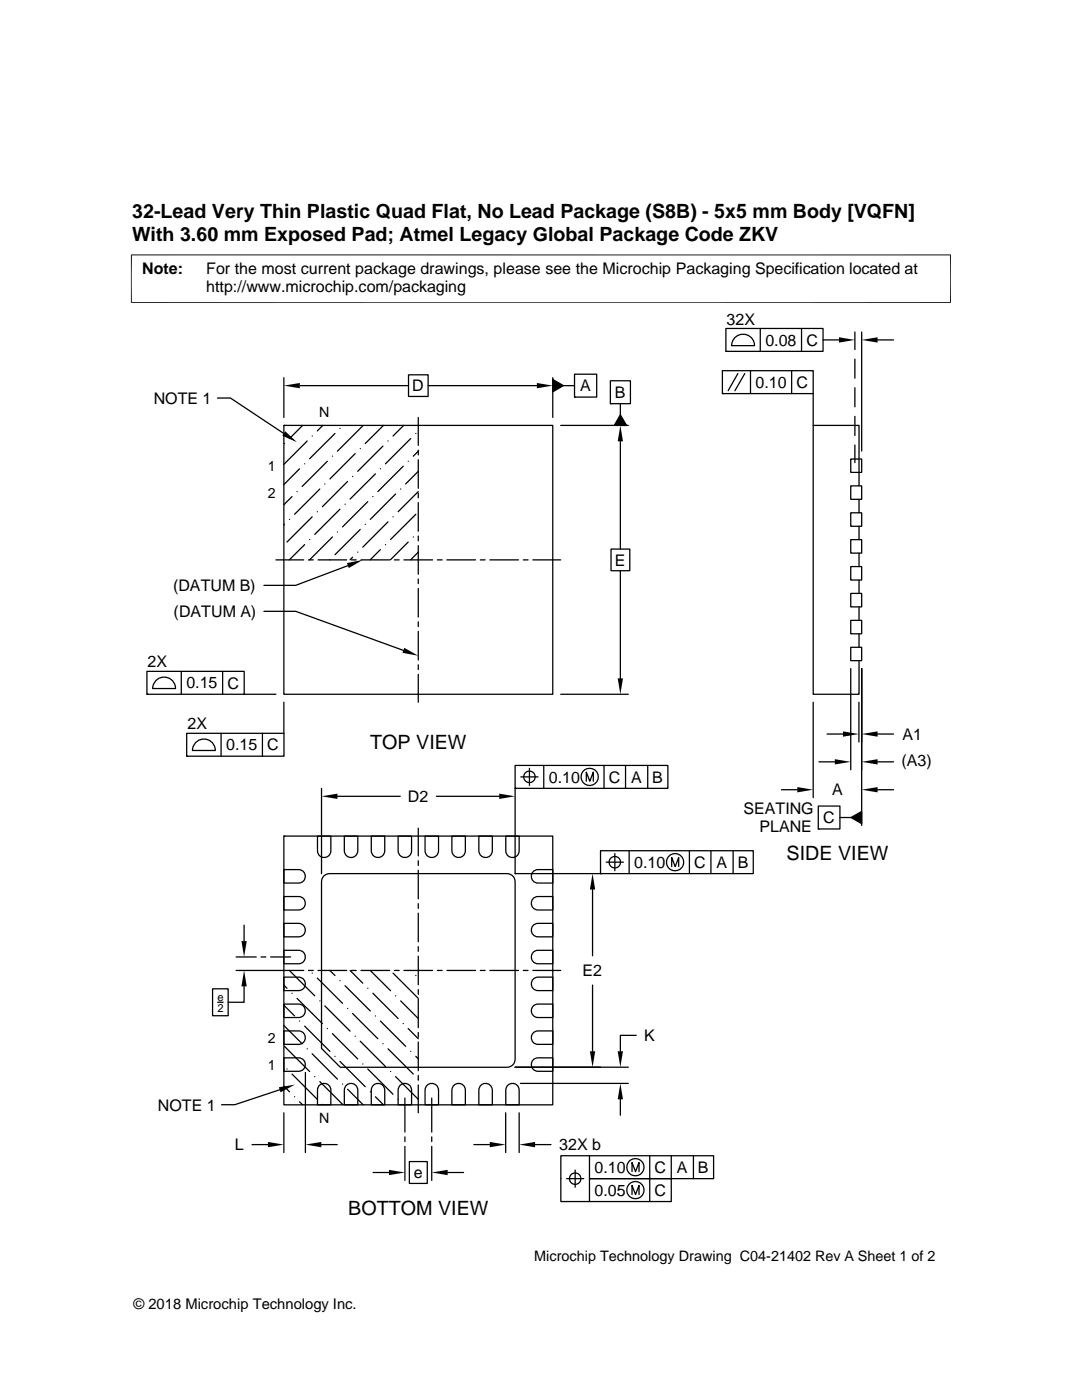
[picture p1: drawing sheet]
<svg xmlns="http://www.w3.org/2000/svg" width="216mm" height="279mm" viewBox="0 0 216 279" stroke-linecap="round" stroke-linejoin="round" font-family="sans-serif">
<g fill="none" stroke="#000" stroke-width=".25">
<path d="M43.4 79.4h2.6l10.6 7.1M56.6 75.4v7.9M59.8 77h21.7M81.5 74.8h3.9v4.3h-3.9zM85.4 77h21.7M110.3 75.7l2.1 1.3-2.1 1.2zM110.3 75.4v7.9M112.4 77h2.2M114.6 74.7h4.5v4.5h-4.5zM114.6 79.2h.1M121.8 76h4v4.6h-4zM144.1 74h18.2v4.5h-18.2z"/>
<path d="M144.1 78.5h.1M144.8 65.6h19.4v4.5h-19.4zM144.8 70.1h.1M146.8 67.3a2.28 2.28 0 0 1 2.4-.4 2.28 2.28 0 0 1 1.4 2.1h-4.6l.3-1.2zM147.2 74.5l-1.9 3.5M148.6 74.5l-2 3.5M149.8 74v4.5M151.7 65.6v4.5M158 74v4.5M159.9 65.6v4.5M162.3 78.5v6.4M164.2 67.8h3.2"/>
<path d="M170.6 66.3v3.5M170.6 71.7v3.8M170.6 77.4v3.8M171.9 66.3v23.7M175.1 67.8h3.2M56.6 84.9h53.7v53.7h-53.7zM56.6 84.9h.1M56.7 88.5h.1M58.3 99.1l-1.7 1.6M59.3 98.1h.1M59.8 93.6l-3.2 3.1M60.4 84.9l-2.6 2.6"/>
<path d="M60.8 92.6h.1M61.3 88l-4.7 4.7M62.3 87h.1M63.8 97.6l-5 5M64.4 84.9l-1.1 1.1M64.8 96.6h.1M65.3 92.1l-5 5M66.3 91h.1M66.8 86.5l-5 5M67.8 85.5h.1M69.4 96.1l-5.1 5M70.4 95.1h.1"/>
<path d="M70.9 90.5l-5.1 5.1M71.9 89.5h.1M72.4 85l-5.1 5M74.4 99.1h.1M74.9 94.6l-5 5M75.9 93.6h.1M76.4 89l-5 5.1M76.5 84.9l-3.6 3.6M77.4 88h.1M78.9 98.6l-5 5.1M79.9 97.6h.1M80.5 93l-5.1 5.1"/>
<path d="M80.5 84.9l-2.1 2.1M81.4 92.1h.1M82 87.5l-5.1 5.1M83 86.5h.1M83.5 83.3v5.6M83.5 89.8v1M83.5 91.7v5.8M83.5 98.4v1M83.5 90l-1 1M83.5 94.1l-2.6 2.5M83.5 98.1l-4.1 4M111.9 84.9h13.5"/>
<path d="M121.8 80.6h.1M123.8 88.1v21.5M123.8 82.8l1.2 2.1h-2.4zM123.8 80.6v2.2M169.8 97h2.1v2.7h-2.1zM169.8 91.6h2.1v2.7h-2.1zM170.6 83.1v3.8M170.6 88.8v3.5M171.4 97v-12.1h-9.1v53.7h9.1v-6.8M171.4 99.7v2.6M55.1 111.7h5.5M56.7 104.6l-.1 .2"/>
<path d="M57.8 103.7h.1M60.8 108.7l-3.1 3M61.6 111.7h.9M61.8 107.7h.1M62.3 103.1l-5 5.1M63.3 102.1h.1M63.5 111.7h5.7M66.3 107.2l-4.5 4.5M67.3 106.2h.1M67.8 101.6l-5 5.1M68.9 100.6h.1M69.4 112.9l-10.4 3.9h-6.3"/>
<path d="M70.1 111.7h1M70.4 111.2l-.5 .5M71.4 110.2h.1M71.9 105.7l-5.1 5M72 111.7h5.7M72.9 104.6h.1M73.4 100.1l-5.1 5.1M75.9 109.7l-2 2M76.9 108.7h.1M77.4 104.1l-5 5.1M78.4 103.1h.1M78.7 111.7h1"/>
<path d="M80.6 111.7h5.7M81.4 108.2l-3.5 3.5M82.5 107.2h.1M83 102.6l-5.1 5.1M83.5 100.3v5.7M83.5 107v.9M83.5 108.9v5.7M83.5 115.5v1M83.5 117.4v5.7M83.5 110.2l-1.5 1.5M87.3 111.7h.9M89.2 111.7h5.7"/>
<path d="M95.8 111.7h1M97.7 111.7h5.8M104.4 111.7h1M106.3 111.7h5.6M121.9 109.6h3.8v4.3h-3.8zM123.8 113.9v21.5M169.8 118.4h2.1v2.7h-2.1zM169.8 113.1h2.1v2.7h-2.1zM169.8 107.7h2.1v2.7h-2.1zM169.8 102.3h2.1v2.7h-2.1zM171.4 105v2.7M171.4 110.4v2.7"/>
<path d="M171.4 115.8v2.6M29.3 134h19.4v4.6h-19.4zM29.3 138.6h.1M31.3 135.7a2.28 2.28 0 0 1 2.4-.4 2.28 2.28 0 0 1 1.3 2.1h-4.5l.3-1.2zM36.2 134v4.6M44.4 134v4.6M48.7 138.6h6.4M52.7 122h6.3l21.5 7.8M83.5 124.1v1M83.5 126v5.7M83.5 132.7v.9M83.5 134.6v5.5"/>
<path d="M111.9 138.6h13.5M169.8 133.4v20.2M169.8 129.2h2.1v2.6h-2.1zM169.8 123.8h2.1v2.7h-2.1zM171.4 121.1v2.7M171.4 126.5v2.7M171.9 133.4v31.3M37.3 146.3h19.4v4.6h-19.4zM37.3 150.9h.1M39.2 148a2.28 2.28 0 0 1 2.4-.3 2.28 2.28 0 0 1 1.4 2.1h-4.6l.3-1.2zM44.1 146.3v4.6M52.4 146.3v4.6"/>
<path d="M56.6 140.1v6.2M64.2 157.3v17.1M67.3 158.9h12.6M87.1 158.9h12.5M102.8 152.8h30.5v4.5h-30.5zM102.8 157.3h.1M102.8 157.3v17.1l17-.1M103.9 155h3.5M105.6 153.3v3.5M108.5 152.8v4.5M117 155.9v-1.8l.7 1.8 .7-1.8v1.8M120.5 152.8v4.5"/>
<path d="M124.8 152.8v4.5M129.2 152.8v4.5M155.9 157.6h3.2M162.3 140.1v19.1M163.4 152h3.2M165 146.5h3.2M171.4 140.1v8M175.1 146.5h3.2M175.1 152h3.2M175.1 157.6h3.2M56.6 166.9h53.7v53.6h-53.7zM56.6 166.9h.1"/>
<path d="M56.6 173.5h3a1.34 1.34 0 0 1 1.3 1.4 1.34 1.34 0 0 1-1.3 1.3h-3zM56.6 178.9h3a1.34 1.34 0 0 1 1.3 1.4 1.34 1.34 0 0 1-1.3 1.3h-3zM63.4 166.9h2.6v2.9a1.33 1.33 0 0 1-1.3 1.3 1.33 1.33 0 0 1-1.3-1.3zM64.7 174.7l1.1-.4h35.4a1.61 1.61 0 0 1 1.6 1.7v35.4a1.6 1.6 0 0 1-1.6 1.6h-33.3l-3.7-3.8v-33.2a1.52 1.52 0 0 1 .5-1.3zM68.7 166.9h2.7v2.9a1.34 1.34 0 0 1-1.3 1.3 1.34 1.34 0 0 1-1.4-1.3zM74.1 166.9h2.7v2.9a1.34 1.34 0 0 1-1.4 1.3 1.34 1.34 0 0 1-1.3-1.3zM79.4 166.9h2.7v2.9a1.34 1.34 0 0 1-1.3 1.3 1.34 1.34 0 0 1-1.4-1.3zM83.5 165.3v5.5M83.5 171.8v.9M83.5 173.7v5.7M84.8 166.9h2.7v2.9a1.34 1.34 0 0 1-1.3 1.3 1.34 1.34 0 0 1-1.4-1.3zM90.2 166.9h2.7v2.9a1.34 1.34 0 0 1-1.4 1.3 1.34 1.34 0 0 1-1.3-1.3z"/>
<path d="M95.5 166.9h2.7v2.9a1.34 1.34 0 0 1-1.3 1.3 1.34 1.34 0 0 1-1.4-1.3zM100.9 166.9h2.7v2.9a1.33 1.33 0 0 1-1.3 1.3 1.33 1.33 0 0 1-1.4-1.3zM106.4 174l.4-.3 .6-.2h2.9v2.7h-2.9a1.35 1.35 0 0 1-1.3-.8 1.35 1.35 0 0 1 .3-1.4zM106.4 179.4l.4-.4 .6-.1h2.9v2.7h-2.9a1.36 1.36 0 0 1-1.3-.8 1.36 1.36 0 0 1 .3-1.4zM118.2 177.5v13.3M119.8 169.8h30.5v4.5h-30.5zM119.8 174.3h.1M121 172.1h3.4M122.7 170.3v3.5M125.5 169.8v4.5M134 173v-1.9l.7 1.9 .7-1.9v1.9M137.6 169.8v4.5"/>
<path d="M141.9 169.8v4.5M146.3 169.8v4.5M163.3 160.9h4.3v4.5h-4.3zM163.3 165.4h.1M167.6 163.2h2.2M169.8 163.2l2.1-1.3v2.5zM42.4 197.3h3.1v5.4h-3.1zM47.1 191h4M47.1 193.7h13.5M48.7 196.8v3.2h-3.2M48.7 184.6v3.2M52.1 191h.9"/>
<path d="M54 191h4M56.6 196.6l.7 .6M56.6 184.3h3a1.34 1.34 0 0 1 1.3 1.3 1.34 1.34 0 0 1-1.3 1.4h-3zM56.6 189.7h3a1.34 1.34 0 0 1 1.3 1.3 1.34 1.34 0 0 1-1.3 1.3h-3zM56.6 195h3a1.34 1.34 0 0 1 1.3 1.4 1.34 1.34 0 0 1-1.3 1.3h-3zM57.8 193.7l5 5M58.3 198.2h.1M59.3 199.2l5 5.1M61.6 193.7h.9M62.3 194.2h.1M63.3 195.2l5 5M63.5 193.7h5.7"/>
<path d="M63.8 199.7h.1M65.8 193.7l1 1M67.8 195.7h.1M68.9 196.7l5 5.1M69.9 193.7l2.5 2.5M70.1 193.7h1M72 193.7h5.7M73.4 197.2h.1M73.9 193.7l4 4M74.4 198.2l5 5.1M78.4 194.2l5.1 5M78.7 193.7h1"/>
<path d="M78.9 198.7h.1M79.9 199.7l3.6 3.6M80.6 193.7h5.7M81.9 193.7h.1M83 194.7h.1M83.5 180.3v1M83.5 182.2v5.8M83.5 188.9v1M83.5 190.8v5.7M83.5 197.5v.9M83.5 199.4v5.7M87.3 193.7h.9"/>
<path d="M89.2 193.7h5.7M95.8 193.7h1M97.7 193.7h5.8M104.4 193.7h1M106.3 193.7h5.6M106.4 195.5l.4-.4 .6-.1h2.9v2.7h-2.9a1.35 1.35 0 0 1-1.3-.8 1.35 1.35 0 0 1 .3-1.4zM106.4 184.7l.4-.3 .6-.1h2.9v2.7h-2.9a1.35 1.35 0 0 1-1.3-.8 1.35 1.35 0 0 1 .3-1.5zM106.4 190.1l.4-.3 .6-.1h2.9v2.6h-2.9a1.36 1.36 0 0 1-1.3-.8 1.36 1.36 0 0 1 .3-1.4zM118.2 196.6v13.2M43.4 200h1.1M55.8 217.5l-9 3h-2.6M56.6 200.6l2.2 2.2"/>
<path d="M56.6 204.7l3.7 3.6M56.6 200.4h3a1.34 1.34 0 0 1 1.3 1.3 1.34 1.34 0 0 1-1.3 1.4h-3zM56.6 205.7h3a1.34 1.34 0 0 1 1.3 1.4 1.34 1.34 0 0 1-1.3 1.3h-3zM56.6 211.1h3a1.34 1.34 0 0 1 1.3 1.4 1.34 1.34 0 0 1-1.3 1.3h-3zM56.6 216.7l1.2 1.2M56.7 208.8l5.1 5M57.3 213.3h.1M58.3 214.4l5 5M58.8 218.9h.1M59.8 203.8h.1M59.8 219.9l.6 .6M60.8 204.8l5 5"/>
<path d="M60.9 214v16M61.3 209.3h.1M62.3 210.3l5 5.1M62.8 214.9h.1M63.8 216.5a1.34 1.34 0 0 1 1.4-.2 1.34 1.34 0 0 1 .8 1.3v2.9h-2.6v-2.9l.1-.6zM63.8 215.9l4.7 4.6M64.8 200.7l5.1 5.1M65.3 205.3h.1M66.3 206.3l5.1 5M66.8 210.8h.1M67.8 211.8l5.1 5.1M68.3 216.4h.1"/>
<path d="M69.2 216.5a1.34 1.34 0 0 1 1.4-.2 1.34 1.34 0 0 1 .8 1.3v2.9h-2.7v-2.9l.2-.6zM69.4 201.3h.1M69.4 217.4l3.1 3.1M70.4 202.3l5 5M70.9 206.8h.1M71.9 207.8l5 5.1M72.4 212.3h.1M73.4 213.3l5 5.1M73.9 217.9h.1M74.5 216.6a1.35 1.35 0 0 1 1.5-.3 1.35 1.35 0 0 1 .8 1.3v2.9h-2.7v-2.9l.1-.6zM74.9 202.8h.1M74.9 218.9l1.6 1.6"/>
<path d="M75.9 203.8l5 5M76.4 208.3h.1M77.4 209.3l5.1 5.1M77.9 213.8h.1M78.9 214.9l4.6 4.5M79.4 219.4h.1M79.9 216.5a1.34 1.34 0 0 1 1.4-.2 1.34 1.34 0 0 1 .8 1.3v2.9h-2.7v-2.9l.2-.6zM80.5 204.3h.1M80.8 219.1v6.8M81.4 205.3l2.1 2M82 209.8h.1M83 210.8l.5 .5"/>
<path d="M83.5 206.1v.9M83.5 208v5.7M83.5 214.6v1M83.5 216.5v5.6M83.5 215.4h.1M85.3 216.6a1.35 1.35 0 0 1 1.4-.3 1.35 1.35 0 0 1 .8 1.3v2.9h-2.7v-2.9l.2-.6zM86.1 219.1v6.8M90.6 216.5a1.34 1.34 0 0 1 1.5-.2 1.34 1.34 0 0 1 .8 1.3v2.9h-2.7v-2.9l.1-.6zM96 216.5a1.34 1.34 0 0 1 1.4-.2 1.34 1.34 0 0 1 .8 1.3v2.9h-2.7v-2.9l.2-.6zM101.4 216.6a1.33 1.33 0 0 1 1.4-.3 1.33 1.33 0 0 1 .8 1.3v2.9h-2.7v-2.9l.2-.6zM102.8 213h22.6M103.8 216.2h21.6"/>
<path d="M106.4 206.2l.4-.3 .6-.2h2.9v2.7h-2.9a1.35 1.35 0 0 1-1.3-.8 1.35 1.35 0 0 1 .3-1.4zM106.4 211.5l.4-.3 .6-.1h2.9v2.7h-2.9a1.36 1.36 0 0 1-1.3-.8 1.36 1.36 0 0 1 .3-1.5zM106.4 200.8l.4-.3 .6-.1h2.9v2.7h-2.9a1.36 1.36 0 0 1-1.3-.8 1.36 1.36 0 0 1 .3-1.5zM123.8 219.4v3.2M127 206.6h-3.2v3.2M50.3 228.4h3.2M56.6 222.1v7.9M64.1 228.4h3.2M64.3 220.4h.1M74.4 234h3.2M80.5 220.4v.1M80.8 226.9v.9"/>
<path d="M80.8 228.8v6.8M81.7 231.8h3.6v4.4h-3.6zM86.1 226.9v.9M86.1 228.8v6.8M89.3 234h3.2M94.6 228.4h3.1M100.9 222.1v7.9M103.6 222.1v7.9M106.8 228.4h3.1M113.1 235.2h3.4M114.8 233.5v3.4M117.6 230.7v4.5h16.3v4.6h-22v-9.1h30.5v4.5h-24.8v4.6"/>
<path d="M126.1 233.8v-1.8l.7 1.8 .7-1.8v1.8M126.1 238.4v-1.8l.7 1.8 .7-1.8v1.8M129.6 230.7v9.1M133.9 230.7v4.5M138.4 230.7v4.5"/>
<circle cx="105.6" cy="155" r="1.14"/>
<circle cx="117.7" cy="155" r="1.72"/>
<circle cx="122.7" cy="172.1" r="1.14"/>
<circle cx="134.7" cy="172.1" r="1.72"/>
<circle cx="114.8" cy="235.2" r="1.14"/>
<circle cx="126.8" cy="232.9" r="1.72"/>
<circle cx="126.8" cy="237.5" r="1.72"/>
</g>
<g fill="#000">
<path d="M56.6 77l3.2-.6v1.1zM107.1 76.4l3.2 .6-3.2 .5zM110.3 75.7l2.1 1.3-2.1 1.2zM167.4 67.3l3.2 .5-3.2 .6zM171.9 67.8l3.2-.5v1.1zM56.9 86.1l2.4 2.2-3-1.3zM123.8 84.9l.5 3.2h-1zM123.8 82.8l1.2 2.1h-2.4zM69.2 112.4l3.2-.7-2.8 1.7zM80.7 129.3l2.8 1.6-3.2-.6zM123.3 135.4h1l-.5 3.2zM64.2 158.9l3.1-.5v1z"/>
<path d="M99.6 158.4l3.2 .5-3.2 .5zM159.1 157.1l3.2 .5-3.2 .5zM166.6 151.5l3.2 .5-3.2 .6zM168.2 146l3.2 .5-3.2 .5zM171.9 146.5l3.2-.5v1zM171.9 152l3.2-.5v1.1zM171.9 157.6l3.2-.5v1zM118.2 174.3l.6 3.2h-1.1zM169.8 163.2l2.1-1.3v2.5zM48.2 187.8h1l-.5 3.2zM48.7 193.7l.5 3.1h-1zM55.6 217l3.2-.5-2.8 1.5z"/>
<path d="M117.7 209.8h1.1l-.6 3.2zM123.8 216.2l.5 3.2h-1zM123.3 209.8h1l-.5 3.2zM53.5 227.9l3.1 .5-3.1 .6zM60.9 228.4l3.2-.5v1.1zM77.6 233.5l3.2 .5-3.2 .5zM86.1 234l3.2-.5v1zM97.7 227.9l3.2 .5-3.2 .6zM103.6 228.4l3.2-.5v1.1z"/>
</g>
<path d="M26.1 50.9h163.7M26.2 50.8v9.7M189.7 50.8v9.7M26.1 60.4h163.7" fill="none" stroke="#000" stroke-width=".2"/>
<g font-size="3.9">
<text x="26.4" y="43.5">32-Lead Very Thin Plastic Quad Flat, No Lead Package (S8B) - 5x5 mm Body [VQFN]</text>
<text x="26.4" y="48">With 3.60 mm Exposed Pad; Atmel Legacy Global Package Code ZKV</text>
<text x="73.9" y="149.5">TOP VIEW</text>
<text x="156.9" y="171.7">SIDE VIEW</text>
<text x="69.5" y="242.5">BOTTOM VIEW</text>
</g>
<g font-size="3.2">
<text x="28.4" y="54.6">Note:</text>
<text x="41.1" y="58.3">http://www.microchip.com/packaging</text>
<text x="41.1" y="54.6">For the most current package drawings, please see the Microchip Packaging Specification located at</text>
<text x="145" y="64.8">32X</text>
<text x="152.7" y="69">0.08</text>
<text x="160.9" y="69">C</text>
<text x="150.8" y="77.4">0.10</text>
<text x="158.9" y="77.4">C</text>
<text x="30.7" y="80.6">NOTE 1</text>
<text x="82.3" y="78.1">D</text>
<text x="115.8" y="78.1">A</text>
<text x="122.7" y="79.4">B</text>
<text x="122.7" y="112.9">E</text>
<text x="34.5" y="118">(DATUM B)</text>
<text x="34.6" y="123.1">(DATUM A)</text>
<text x="29.5" y="133.2">2X</text>
<text x="37.2" y="137.4">0.15</text>
<text x="45.4" y="137.4">C</text>
<text x="37.4" y="145.6">2X</text>
<text x="45.1" y="149.8">0.15</text>
<text x="53.3" y="149.8">C</text>
<text x="180.1" y="147.6">A1</text>
<text x="179.9" y="152.9">(A3)</text>
<text x="81.4" y="160.1">D2</text>
<text x="109.5" y="156.2">0.10</text>
<text x="121.5" y="156.2">C</text>
<text x="126" y="156.2">A</text>
<text x="130.2" y="156.2">B</text>
<text x="166" y="158.8">A</text>
<text x="148.3" y="162.5">SEATING</text>
<text x="151.5" y="166.1">PLANE</text>
<text x="164.3" y="164.3">C</text>
<text x="126.6" y="173.2">0.10</text>
<text x="138.5" y="173.2">C</text>
<text x="143" y="173.2">A</text>
<text x="147.2" y="173.2">B</text>
<text x="116.2" y="194.8">E2</text>
<text x="128.5" y="207.8">K</text>
<text x="31.5" y="221.6">NOTE 1</text>
<text x="46.8" y="229.6">L</text>
<text x="111.6" y="229.6">32X b</text>
<text x="82.6" y="235.1">e</text>
<text x="118.6" y="234.1">0.10</text>
<text x="118.6" y="238.7">0.05</text>
<text x="130.6" y="234.1">C</text>
<text x="130.6" y="238.7">C</text>
<text x="135.1" y="234.1">A</text>
<text x="139.3" y="234.1">B</text>
</g>
<g font-size="2.9">
<text x="106.6" y="251.7">Microchip Technology Drawing C04-21402 Rev A Sheet 1 of 2</text>
<text x="26.6" y="261.3">© 2018 Microchip Technology Inc.</text>
</g>
<g font-size="2.8">
<text x="63.7" y="83.3">N</text>
<text x="53.5" y="94">1</text>
<text x="53.5" y="99.3">2</text>
<text x="53.5" y="208.1">2</text>
<text x="53.5" y="213.5">1</text>
<text x="63.7" y="224.1">N</text>
</g>
<g font-size="2.2">
<text x="43.4" y="199.7">e</text>
<text x="43.4" y="201.9">2</text>
</g>
</svg>
